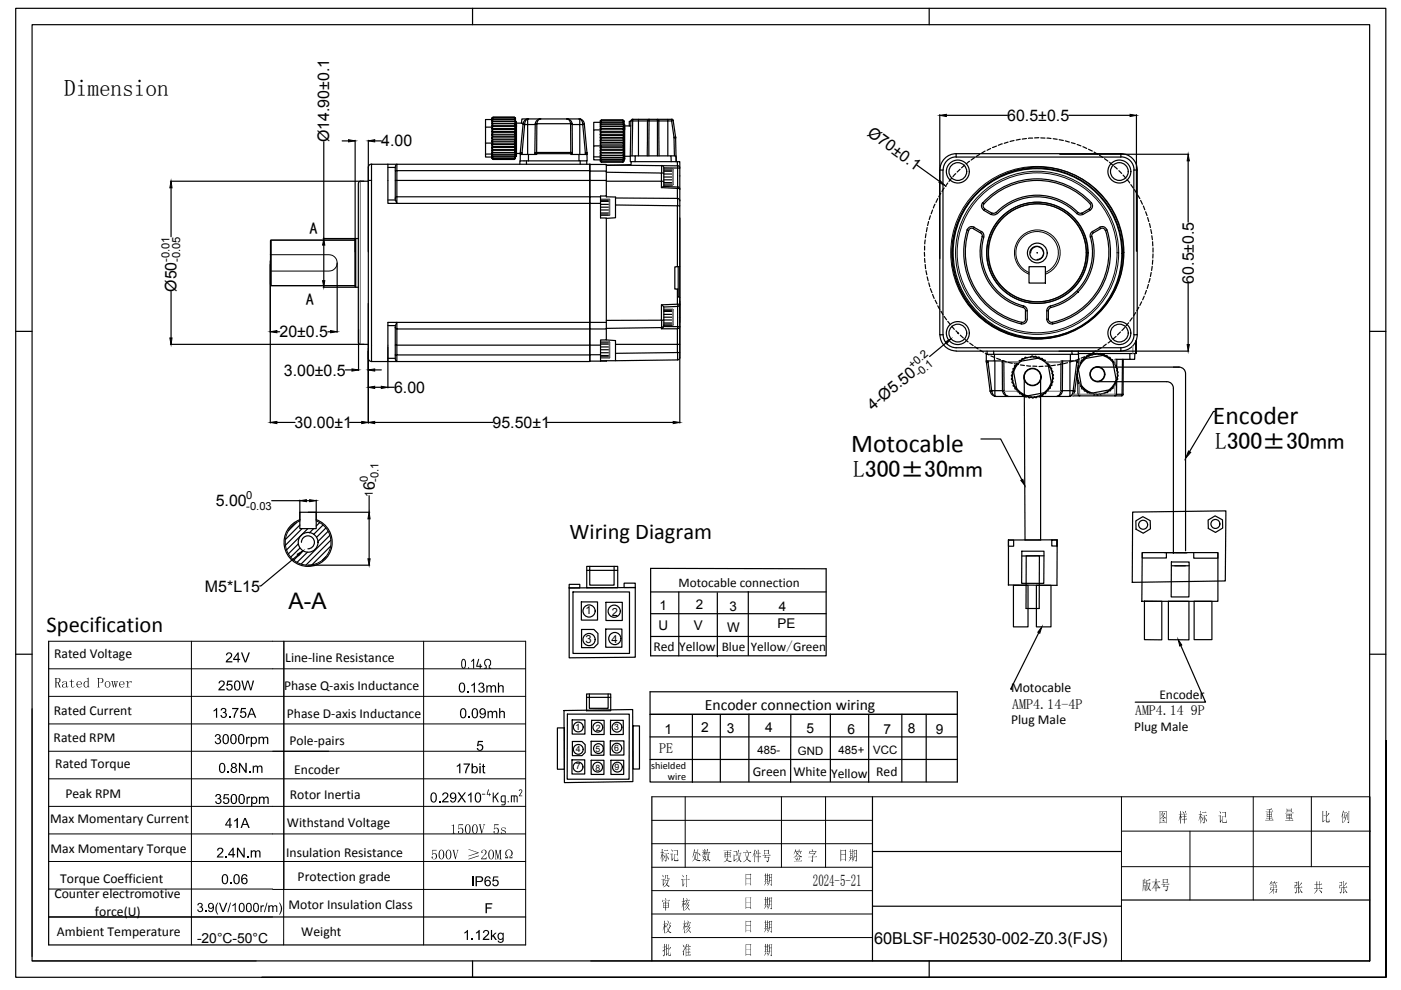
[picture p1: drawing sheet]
<svg xmlns="http://www.w3.org/2000/svg" width="297mm" height="210mm" viewBox="0 0 297 210" stroke-linecap="round" stroke-linejoin="round" font-family="sans-serif">
<!-- layer: 0 -->
<g fill="none" stroke="#000" stroke-width=".25">
<path d="M6.8 5.2h283.6v198.5h-283.6zM100.2 1.8v3.4M197 1.8v3.4M36.1 38.4h42M36.3 39.8v10.4M68.7 30v20.6M72.5 29.9h1.4M75.3 29.7v31l.1 .2h.6M76 38.8v33.8M76.4 38.4l-.4 .4M78.1 29.7v23.7M78.8 38.3h-.7v34.9"/>
<path d="M78.8 38.3v38.4M78.8 34.8a.7 .7 0 0 0-.7 .7M79.4 29.9h1.4M82.2 34.8h-3.4v3.5M82.2 34.8v8.3h42.8v25.3h3.6M82.2 34.8h1.9l-.3 .4v1M82.2 35.5h1.6M84.1 36.2h40.9v2.1h-40.9v4.8l-.3-.7v-4.1h.3zM102.9 32.7v.6h1.4M102.9 32.7h1.4M104.3 29.2l.2 .4-.2 .4zM104.3 28.6l.2 .3-.2 .3z"/>
<path d="M104.3 30l.2 .3-.2 .3zM104.3 27.9l.2 .2-.2 .5zM104.3 30.3h-1.4v2.4M104.3 30.6l.2 .5-.2 .2zM104.3 27.9l.2-.4h4.5l.3 .4M104.3 27h-1.4v3.3M104.3 31.3l.2 .4-.2 .2zM104.3 27.2l.2-.4h4.5l.3 .4M104.3 31.9l.2 .4-.2 .1zM104.3 25.3h-1.4v1.7M104.3 32.4l.2 .4h-.2zM104.3 26.1l.2-.4h4.5l.3 .4"/>
<path d="M104.3 32.8l.2 .4h-.2zM104.3 25.4l.2-.1-.2 .4zM104.3 33.2l.2 .4-.2-.2zM104.3 25.2l.2-.2-.2 .4zM104.3 33.4v.2h5v-.2M104.3 33.6l.2 .2h4.5M104.3 33.6h.1M104.3 26.1h5M104.3 33.6l.2 .2M104.3 31.9h5M104.3 32.4h5M104.3 27.2h5"/>
<path d="M104.3 30h5M104.3 29.2h5M104.3 28.6h5M104.3 27.9h5M104.3 31.3h5M104.3 26.7h5M104.3 32.8h5M104.3 25.7h5M104.5 30.3h4.5l.3 .3h-5M104.5 27.5l-.2-.3v.7M104.5 26.8l-.2-.1v.5M104.5 26.2l-.2-.1v.6"/>
<path d="M104.5 25.7h-.2v.4M104.5 25.3h4.5l.3 .4M104.5 32.3h4.5M104.5 29.6h4.5M104.5 28.9h4.5M104.5 28.1h4.5M104.5 31.1h4.5M104.5 31.7h4.5M104.5 33.6h4.5M104.5 25h4.5M109 30.3l.3-.3v.6M109 28.1l.3-.2v.7z"/>
<path d="M109 27.5l.3-.3v.7M109 26.8l.3-.1v.5M109 26.2l.3-.1v.6zM109 26.2h-4.5l-.2 .5M109 25.7h.3v.4M109 25.3l.3 .1v.3M109 25l.3 .2v.2zM109 24.9l.3 .3-.3-.3h-4.5l-.2 .3M109 33.8l.3-.2zM109.1 24.9l.2 .2-.3-.3h-4.5l-.2 .4M109.3 25.6l.2 .3M109.3 27.2l.2 5.9"/>
<path d="M109.3 26.2l.2 6.9M109.3 29.2v.8l-.3-.4zM109.3 28.6v.6l-.3-.3zM109.3 30.6v.7l-.3-.2zM109.3 31.3v.6l-.3-.2zM109.3 31.9v.5l-.3-.1zM109.3 32.4v.4h-.3zM109.3 32.8l-.3 .4h-4.5M109.3 32.8v.4h-.3M109.3 33.2v.2l-.3 .2zM109.5 25.9v7.2l-.3-.3M109.5 32.5h.8"/>
<path d="M109.5 26.1h1.1M109.5 25.9v1M110.3 32.5v.3M110.3 32.5h.4M110.4 32.4h.3v.1M110.6 32.5v.3M110.9 26.4l-.6 6.1M110.9 26.3v.1M111.2 26.3l-.3 .1M111.6 34.1v.7M111.7 25.3l.4-.1h-1.5v.9h.3M111.8 25.2h.1a1.12 1.12 0 0 0-.6 1.1h-.4"/>
<path d="M111.8 25.2a1.21 1.21 0 0 0-.9 1.1M112 32.8h-1.7v1.3M112 32.8v1.3M113.4 32.5h.4M113.5 26.4h-1.6v6.4M113.5 26.4l-.1 6.4M113.5 26.2v.2M113.5 26.2a1.13 1.13 0 0 1 1.2-1l-2.8 .1v1.1h-.7l-.5 6M113.5 26.2h.3M113.8 32.3l-.4 .1M113.8 32.3v.3M113.8 26.2h7.2"/>
<path d="M113.8 26.2v6.1M113.8 26.3l-.3 .1M114.4 25.2h.1M120.1 25.2h-5.4a.88 .88 0 0 0-.9 1M120.1 25.2a1.1 1.1 0 0 1 1.2 1M120.1 25.2l2.8 .1v1.1h.7l.5 6M120.3 25.2a1.14 1.14 0 0 1 .7 1M120.3 25.2h.1M121 26.2v6.1h-7.2M121 26.3l.3 .1M121 26.2h.3M121 32.6v.2h1.8"/>
<path d="M121 32.6h-7.2v.2h-1.8M121 32.5h.4M121.3 26.2v.2M121.3 26.4h1.6v6.4M121.3 26.4l.1 6M121.4 32.4v.4M121.4 32.4l-.4-.1v.3M122.7 25.2l.3 .1M122.8 34.1h-12.6v.7M122.8 32.8h1.6l.1 1.3h-1.7zM123 34.1v.7M123.6 26.3v.1"/>
<path d="M123.9 26.3a1.12 1.12 0 0 0-1-1.1 1.18 1.18 0 0 1 .7 1.1h.3M123.9 26.4l.6 6.1M123.9 26.3v.1M123.9 26.4h-.3M124.1 32.4v.4M124.1 32.5h.4M124.4 34.1v.7M124.4 32.5v.3M124.5 32.4h-.4M125.1 34.8h.1M125.1 38.3v3.5M125.1 36.2l-.1-1.4h-40.9v1.4h-.3v2.1"/>
<path d="M125.1 38.3v-2h3.5v2M125.1 36.3v-1.4h3.5v1.4M125.1 38.3h3.5M125.1 38.3v3.4M125.9 33.3v.6h1.4M125.9 33.3h1.4M127.3 33.4l5 .1 .1 .2M127.3 29.8l.2 .4-.2 .4zM127.3 29.2l.2 .2-.2 .4zM127.3 28.5l.2 .2-.2 .5zM127.3 30.9h-1.4v2.4M127.3 31.2l.2 .5-.2 .2z"/>
<path d="M127.3 27.5h-1.4v3.4M127.3 31.9l.2 .4-.2 .2zM127.3 27.8l.2-.4h4.5l.3 .4M127.3 32.5l.2 .4-.2 .1zM127.3 25.9h-1.4v1.6M127.3 27.2l.2-.4h4.5l.3 .4M127.3 33l.2 .4h-.2zM127.3 26.7l.2-.4h4.5l.3 .4M127.3 33.4l.2 .4h4.5M127.3 33.4v.4h.2M127.3 34v.1h5v-.1M127.3 25.6l.2-.1-.2 .3z"/>
<path d="M127.3 34.1l.2 .3zM127.3 26.7h5M127.3 29.8h5M127.3 29.2h5M127.3 28.5h5M127.3 31.9h5M127.3 27.8h5M127.3 32.5h5M127.3 27.2h5M127.3 33h5M127.3 26.3h5M127.5 25.5l-.2 .1"/>
<path d="M127.5 30.2h4.5l.3 .4h-5M127.5 30.9l-.2-.3v.6M127.5 28.1l-.2-.3v.7M127.5 27.4l-.2-.2v.6M127.5 26.8l-.2-.1v.5M127.5 26.3h-.2v.4M127.5 25.9l-.2 .1v.3M127.5 34.1l-.2-.1v-.2l.2 .3h4.5M127.5 25.6l-.2 .2v.2l.2-.4h4.5l.3 .4v-.2l-.3-.2M127.5 29.4h4.5M127.5 28.7h4.5M127.5 31.7h4.5"/>
<path d="M127.5 32.3h4.5M127.5 32.9h4.5M127.5 25.5h4.5M127.5 34.4h4.5M128.6 38.4h11.6v1.4l3.4 .1M128.6 36.5l11.6 .2v1.7h.5v1.1M128.6 35.1l5.2-.2v-.6h9.8v.9M128.6 38.3v3.3h-1.3v.1M128.6 35l15 .2M132 30.2l.3-.4v.8M132 30.9h-4.5l-.2 .3h5M132 28.7l.3-.2v.7z"/>
<path d="M132 28.1l.3-.3v.7zM132 28.1h-4.5l-.2 .4M132 27.4l.3-.2v.6M132 26.8l.3-.1v.5M132 26.3h.3v.4M132 25.9l.3 .1v.3zM132 25.9h-4.5l-.2 .4M132 25.5l.3 .3zM132.1 34.4l.2-.3zM132.1 25.5l.2 .1-.3-.2h-4.5l-.2 .2M132.3 29.2v.6l-.3-.4zM132.3 30.6v.6l-.3-.3z"/>
<path d="M132.3 31.2v.7l-.3-.2zM132.3 31.9v.6l-.3-.2zM132.3 32.5v.5l-.3-.1zM132.3 33l-.3 .4h-4.5M132.3 33v.4h-.3M132.3 33.4v.4h-.3zM132.3 33.8v.2l-.3 .1zM132.3 28.1l.1 5.6M132.3 29.4l.1 4.3M132.3 26.2l.1 .2M132.4 26.4v7.3M132.4 26.4v1.1"/>
<path d="M132.4 33.1h1.2M132.4 26.7h1.4M133.8 25.7h-.4v1M133.8 25.6l-.2 7.4M133.8 34.3h-.2v-1.3h1.1l-.1 1.3M134.1 25.6l-.1 7.4M134.2 25.3l-.4 .3h.3M134.7 33h7.6v1.3M135.4 25.3h-1.3v.3M137.3 25.6l-.1 7.4M137.3 25.6h-1.9v7.4M137.3 25.6h.3"/>
<path d="M137.6 25.6v7.4M137.6 25.3h1.8v.3M137.6 25.3h-2.2v.3h-1.3M137.6 25.6h1.8M137.6 25.3v.3M137.6 25.3l-.3 .3M139.4 25.6h.3M139.4 25.6v7.4M139.7 25.6l-.3-.3h2.2v.3h.8l.5 3.6M139.7 25.6v7.4M139.7 25.6h1.9v7.4M140.2 36.7h.5v1.7"/>
<path d="M140.3 35.1v1.6M140.3 35.1h.2l.2 .5M140.7 39.5l-.5 .3M140.7 35.6v1.1M140.7 35.6h3M140.7 38.7h1.9M140.7 38.1h1.9M140.7 37.5h1.9M140.7 36.9h1.9M140.7 36.3h1.9M141.6 25.3h.8v.3M142.3 33h1v1.3"/>
<path d="M142.4 25.6h.3l.5 3.5M142.4 25.3l.4 .3M142.9 29.1l.4 .1h-.4l.1 3.8M142.9 29.1v.1M143.2 29.3l.1 3.7M143.3 33.3l.1 1M143.6 34.3h.5v1.3l-.2-.4-.3-.1M143.6 35.2l.1 .4M143.7 35.6h.4v4.5M143.7 35.6v4.1l-3-.2M143.7 39.6l.2 .1 .2 .4M143.7 39.6v.3"/>
<path d="M194.4 35l4.8 3.5M199.2 24.3v46.7h.7v-34.9h-.7M200.2 39.9l-.5 .7M200.6 24.5h13M200.9 38.8l-.5 .7M201.7 37.8l-.5 .7M202.6 36.8l-.6 .7M202.7 32.6h34.9v.7h-34.9zM202.7 33.3a2.77 2.77 0 0 0-2.7 2.7M202.7 32.6a3.5 3.5 0 0 0-3.4 3.4M203.6 35.9l-.7 .6M204.5 35l-.6 .6"/>
<path d="M205.6 34.2l-.7 .5M206.6 33.4l-.7 .5M207.7 32.7l-.7 .5M208.9 32l-.8 .5M210 31.5l-.7 .4M211.3 31l-.9 .3M212.5 30.5l-.8 .3M213.7 30.1l-.8 .3M215 29.8l-.8 .2M216.3 29.5l-.8 .2M217.6 29.4l-.9 .1M218.9 29.3h-.9"/>
<path d="M220.2 29.2h-.8M220.7 29.2l.9 .1M222 29.3l.8 .1M223.3 29.4l.8 .1M224.6 29.6l.9 .2M224.7 32.7h27.3M225.9 29.9l.8 .2M226.6 24.5h13M227.1 30.3l.9 .2M228.4 30.6l.8 .3M229.6 31.1l.8 .4M230.8 31.7l.8 .3"/>
<path d="M232 32.2l.7 .5M233.1 32.9l.7 .5M234.2 33.6l.7 .5M235.2 34.4l.7 .6M236.2 35.3l.7 .5M237.2 36.2l.6 .6M237.7 33.3a2.77 2.77 0 0 1 2.7 2.7M237.7 32.6a3.5 3.5 0 0 1 3.4 3.4M238.1 37.1l.6 .7M239 38.1l.5 .7M239.8 39.1l.5 .8M240.4 36.1h.7v34.9h-.7z"/>
<path d="M240.9 24.3v29M251.9 34.1v13M57.3 55.3v34.4M57.3 51l.2-.1v9.7l-.2-.2zM57.5 50.9h17.8M68.5 50.6h7.5M68.7 52v7.5M71.5 55.8v14.6M75.3 50.7l.1-.1v10.3M82.2 42.4h1.6M84.1 41.7h40.9l.1 28.1h3.5v-1.4M84.2 41.7l-.4 .3"/>
<path d="M125.1 41.7h2.2v1.4h-2.2zM127.3 43.1v3.1h1.3v22.2M127.3 45.2h1.8M127.3 44.5h1.8M127.3 43.9h1.8M127.3 43.3h1.8M127.3 42.7h1.8M128.6 46.3l1.9-.1v-2.7l13.1 .1v12.9l-.5 .1v4.7h.5v3.2M128.6 41.6v.2M128.6 41.7l1.9 .1M130.5 41.8v1.7M130.6 42l13 .1"/>
<path d="M143.6 42.1v-2.2h.3l.2 .2v2.5M143.6 42.1l.1 1.5h.4v12.9h-.5M143.6 42.1l.5 .2v.3M143.8 56.5v4.8M144.1 42.6v1M144.1 46.2v43.5M196 53.5v.8M196 54.8l.1 .9M196 52.2v.8M196.2 50.9l-.1 .8M196.2 56.1v.9M196.3 57.4l.2 .8"/>
<path d="M196.3 49.6l-.1 .8M196.6 58.7l.2 .8M196.6 48.2l-.2 .9M196.9 47l-.2 .8M196.9 60l.2 .8M197.3 45.7l-.3 .9M197.7 44.5l-.3 .8M198.2 43.3l-.3 .8M198.8 42.1l-.4 .8M199.5 41l-.5 .7M205 48.8l.3 .1M206.4 48.5l-.4-.1-.4 .1a15 15 0 0 0 11 19.8"/>
<path d="M206.5 48.2l1.6 .9-.2 .3-1.5-.9zM206.6 48.2a1.04 1.04 0 0 0-1.5 .6 15.6 15.6 0 0 0 11.5 19.9M207.9 49.4l.4 .4a12.4 12.4 0 0 0 8.9 15.5l.3 .6M208.1 49.1a1.1 1.1 0 0 1 .5 1.2 11.7 11.7 0 0 0 8.4 14.6M208.2 50.2l.3 .1M208.4 43l.2 .2M208.4 43a1.04 1.04 0 0 0 .2 1.6M208.4 43a15.6 15.6 0 0 1 23 0M208.6 43.2l-.2 .6 .4 .5M208.6 43.2a15.2 15.2 0 0 1 22.5 0M208.7 44.4l1.6 .8-.2 .3-1.5-.9zM211.2 45l-.3 .2-.6-.1"/>
<path d="M211.2 45.1a12.1 12.1 0 0 1 17.4 0M211.4 45.3a1.04 1.04 0 0 1-1.3 .1M211.4 45.3a11.7 11.7 0 0 1 16.9 0M218.2 56.5h3.4v3.5h-3.4zM218.5 53.6a1.38 1.38 0 0 1 1.4-1.3 1.38 1.38 0 0 1 1.4 1.3 1.38 1.38 0 0 1-1.4 1.4M219.9 53.6h.1M219.9 53.5v.2M228.3 45.3a1.04 1.04 0 0 0 1.3 .1M228.5 45.1l-.2 .2M228.6 45l.2 .2 .6-.1M229.4 45.2l1.5-.9 .1 .2 .1 .1-1.5 .9zM231.1 43.2l.2 .6-.4 .5"/>
<path d="M231.2 50.3a11.7 11.7 0 0 1-8.5 14.6M231.4 43a1.04 1.04 0 0 1-.3 1.6M231.5 50.2a12.2 12.2 0 0 1-9 15.1l-.2 .6M231.6 49.1a1.04 1.04 0 0 0-.4 1.1M231.8 49.4l-.2 .2-.1 .6-.3 .1M233.2 48.2l.1 .3-1.5 .9-.2-.3M233.2 48.2l-1.6 .9M233.2 48.2a1.04 1.04 0 0 1 1.5 .6M233.3 48.5l.6-.1 .4 .5 .4-.1a15.5 15.5 0 0 1-11.8 19.9 1.04 1.04 0 0 1-1-1M234.4 48.9a15.2 15.2 0 0 1-11.5 19.5l-.4-.2-.2-.5M240.5 40.2l.5 .8M241.2 41.3l.5 .8"/>
<path d="M241.8 42.5l.4 .8M242.4 43.7l.3 .8M242.9 44.9l.3 .8M243.3 46.1l.3 .9M243.7 47.4l.2 .8M243.8 59l-.2 .9M244 48.7l.2 .8M244.1 57.8l-.2 .8M244.2 50l.1 .8M244.3 56.5l-.1 .8M244.4 51.3v.8M244.4 55.1l-.1 .9"/>
<path d="M244.5 52.6v.9M244.5 53.8l-.1 .9M3.3 70.3h3.5M36.1 73h42M36.3 61.8v9.9M57.5 60.6h17.8M58.7 70.3h.6M68.5 60.9h6.9M69.5 70.3h.6M73.2 78.4h1.4M76 72.6l.4 .4M76 69.9v8.7"/>
<path d="M78.1 76a.7 .7 0 0 0 .7 .7M78.1 64.3v25.4M79.4 78.4h1.4M82.2 73.6v8.6M82.2 69h1.6M82.2 76h1.6M83.8 69.4l.4 .4M83.8 75.3h.3v1.4l-.3-.4zM83.8 73.2v2.1M84.1 68.4h40.9v1.4h-40.9zM84.1 69.8v3.4h-.3v-4.2l.3-.6h-1.9v8.3h-3.4M125 69.8v3.4h-40.9v2.1h40.9v1.4h-42.8"/>
<path d="M125.1 69.8v5.4M125.1 69.6v.1M125.1 76.5v.1M127.3 73.2h-2.3l.1 2.1M127.3 73h1.8M127.3 76.5h3.2M127.3 73.2v2M127.3 75.4h1.8M127.3 74.8h1.8M127.3 74.2h1.8M127.3 73.6h1.8M128.6 69.8v2.3h-1.3v1.1"/>
<path d="M128.6 76.5l-3.5 .1v-1.4h2.2v1.4M130.5 73v3.5l13.4-.3 .2-.4v-2.8M140.2 69.7h3.4v3.3h-13.1v-.8l-1.9-.1M140.2 69.5l-11.6 .1M140.3 64.6l.4 .5M140.3 67.9v1.5M140.7 69.2l3 .1M140.7 68.9v.3l-.4 .2M140.7 67.9v1.2l-.2 .4-.3 .2v-.2M140.7 68.5h1.9M140.7 67.8h1.9M140.7 67.3h1.9"/>
<path d="M140.7 66.7h1.9M140.7 66h1.9M143.6 64.5l-3.4 .1v3.3h-11.6M143.6 61.3h.2v1.7h.3v1.5h-.5M143.6 74.7l-13.1 .2M143.6 74.7h.5M143.7 69.2l-.1 .5M143.7 65l-3 .1v2.8h-.5M143.7 65v4.3h.4v3.7h-.5v1.7M143.7 74.7l-.1 1.6M143.7 64.5v.4M144.1 69.2l-.2 .4-.2 .1"/>
<path d="M144.1 64.5l-.2 .4-.2 .1M197.3 61.2l.3 .8M197.7 62.4l.4 .9M198.3 63.7l.4 .7M198.8 64.8l.4 .8M199.3 71a3.5 3.5 0 0 0 3.4 3.4M199.5 66l.4 .7M200 71a2.77 2.77 0 0 0 2.7 2.7h34.9v.8h-34.9M200.2 67.1l.5 .7M200.6 72.7l-3.5 2.9M200.9 68.1l.6 .7M201.8 69.2l.5 .6"/>
<path d="M202.7 70.1l.6 .7M203 70.6h.1M203.1 70.5v.1M203.6 71.1l.6 .6M204.6 72l.7 .5M205.6 72.8l.7 .5M206.7 73.5l.7 .5M207.8 74.2l.7 .5M208.9 74.9l.8 .4M209.1 76.6v.3M209.1 76.7h.4M209.3 74.5v.6"/>
<path d="M209.5 76.5v.2M209.5 76.6v.3M210.1 75.5l.8 .3M210.7 74.5v.6M210.8 75.1v1.4h-1.7M210.8 76.5h2l.1 6.4M210.9 76.5v6.3h1.6M211.3 76l.8 .3M212.5 76.5v6.3M212.5 76.7h.4M212.5 76.8l.4 .1M212.5 76.4l.8 .3"/>
<path d="M213.8 76.8l.8 .2M214.7 80l-.3 .4 .3 .3-.2 .4 .4 .3-.1 .4 .4 .2v.5l.4 .1M214.7 80l.2 1.4 .7 1.2M214.7 79.3l-.3 .3 .3 .4M214.7 79.3v.7M214.9 78.6l-.4 .3 .2 .4M214.9 78.6l-.2 .7M215 77.1l.9 .2M215.1 78l-.4 .2 .2 .4M215.1 78l-.2 .6M215.5 77.4l-.4 .1v.5M215.5 77.4l-.4 .6"/>
<path d="M216 76.9h-.5v.5M216 76.8l-.5 .6M216.4 77.4l.8 .1M216.5 76.6l3.5-.7 1.3 .6 1 1.1M216.5 76.4h-.4l-.1 .5M216.5 76.4l-.5 .4M216.5 76.6l-1 1-.6 1.3 .6 3.4M216.9 65.2l.1-.2a.75 .75 0 0 1 .8 .9M217.2 79.9l.1 34.6h3.3v-34.5M217.5 67.7l-.3 .5-.6 .1M217.7 77.5l.8 .1M217.8 75.8l-.4-.1-.3 .4-.4-.1-.2 .4"/>
<path d="M217.8 67.7a.89 .89 0 0 1-1.3 .9l.1-.2M217.8 65.9v1.8M217.8 65.9h-.4v1.8M218.5 75.7l.3-.3 .4 .3 .4-.2 .3 .3 .4-.1 .2 .3M219 77.6l.8 .1M220.5 76h.5l.2 .4h.4l.1 .4 .5 .1v.4M220.6 76a4.3 4.3 0 0 0-4.1 .4M220.6 76l1 .6 .6 .7M221.1 77.7h-.8M221.9 65.9v1.8h.4v-1.8M221.9 65.9h.4M222.2 77.3l.4 .6"/>
<path d="M222.2 77.3l.4 .1v.5M222.3 77.6l.6 3.4-.6 1.3-1 1M222.4 77.6h-.8M222.6 77.9l.4 .2-.1 .4M222.6 77.9l.3 .6M222.7 64.9l.1 .3M222.7 64.9a1.04 1.04 0 0 0-.8 1M222.9 78.5l.4 .3-.2 .4M222.9 78.5l.2 .7M223.1 79.2l.3 .3-.2 .4M223.1 79.2l.1 .7M223.1 68.4l.1 .3"/>
<path d="M223.2 79.9l-.1 .7M223.2 79.9l.2 .3-.3 .4M223.8 77.4l-.9 .1M224.5 74.5h27.5M224.9 76.9v6a1.18 1.18 0 0 1-.6 1.1M224.9 76.7v.2M225 76.7h.3M225 77.2l-.8 .2M225.3 76.5l-.1 6.3M225.3 76.8l-.3 .1M226.3 76.9l-.8 .2M226.9 76.5v6.3h-1.7"/>
<path d="M226.9 76.5h-2v.2M226.9 75.1v1.4M227.3 74.5v.6h1.3M227.3 75.1h-18.2v1.6M227.6 76.5l-.8 .3M228.2 79.9l.3 .2-.2 .4 .3 .3-.1 .4 .4 .2v.5l.4 .1v.5h.5l.1 .4 .5 .1 .1 .3h.5l.2 .3 .4-.1 .3 .3 .5-.2M228.3 76.9h.4l-.8 6.1h-.4v-.2l.4 .1M228.3 76.6l-.8 6.2h-.6v1.2l-6.4 .1M228.3 76.5v.2M228.3 79.3l.1 .1M228.3 76.7h.4v.2M228.4 79.4l-.1 .1"/>
<path d="M228.4 78.7h.1M228.4 61.8l.3 .2M228.4 79.4a4.3 4.3 0 0 0 4 4.2M228.5 77.8l.1 .2M228.6 78l-.1 .1M228.6 75.1l.1 1.4h-1.8M228.6 78.3l.7 3.4M228.6 75h3.8M228.6 74.5v.6M228.6 78l-.2 1.4M228.7 76.5v.2M228.7 76.2h.1"/>
<path d="M228.8 76.1l-.8 .3M230.1 75.6l-.9 .3M230.3 76l-1 1-.6 1.3M231.2 75l-.8 .4M231.5 75.3l-.4-.2-.2 .4-.5-.1-.2 .4h-.4l-.1 .5-.4 .1-.1 .4-.4 .1v.5l-.2 .1M232.2 75.1l.4-.2 .3 .2 .4-.2 .3 .3M232.4 74.4l-.8 .4M232.5 77.8h17.5M232.7 75h.5M233.4 75h7.5M233.5 73.7l-.7 .5M233.6 75.2l.4-.1 .3 .3h.4l.2 .4h.5l.1 .4"/>
<path d="M233.7 75.2l.8 .3 1 .7M233.7 75.2a4.3 4.3 0 0 0-5.1 2.8M233.7 75.4l-3.4 .6M233.7 75.3l1.3 .6 1 1.1M234.6 73l-.7 .5M235.5 76.2l.4 .1 .1 .4M235.5 76.2l.5 .5M235.6 72.2l-.7 .5M236 76.7l.4 .1-.1 .5 .4 .2-.1 .4 .4 .3-.2 .4 .3 .3-.2 .4 .2 .4-.3 .3 .2 .4-.3 .3 .1 .4-.4 .2v.5l-.4 .1v.5l-.4 .1-.2 .4h-.4l-.2 .4-.4-.1-.3 .4-.3-.1-.4 .3-.4-.2-.3 .2-.3-.2M236 76.7a4.3 4.3 0 0 1 .4 4.6 4.3 4.3 0 0 1-4 2.3M236 77l.6 3.4M236.4 76.2h3.2"/>
<path d="M236.6 71.3l-.6 .6M236.8 76.2v1.8M237.6 70.4l-.7 .6M238 76.2l-.1 7.4h.2l.1-7.4M238.4 69.5l-.5 .6M239.3 68.4l-.6 .7M239.6 75v1.2h1v-1.2M240.1 67.4l-.5 .7M240.4 71a2.77 2.77 0 0 1-2.7 2.7M240.8 66.3l-.5 .7M240.9 72.2v2.8zM241.1 71a3.5 3.5 0 0 1-3.4 3.4"/>
<path d="M241.5 65.1l-.5 .8M242 64l-.3 .8M242.6 62.8l-.3 .8M243.1 61.6l-.3 .8M243.5 60.3l-.3 .9M250 77.8a1.38 1.38 0 0 1 1.4 1.4M251.4 79.2v37.6M251.9 60.1v13M290.4 70.3h3.4M58.7 89.6h3.9M74.1 89.6h2.6M79.4 89.6h25.1"/>
<path d="M79.4 82.1h1.4M82.2 82.1h1.4M116.1 89.6h26.6M208 93.1h4.2l4.4 8.6M209.9 83l-.7-6.1h.1h.2l.8 5.9h.6v1.2l2.9 .1M210 83a1.21 1.21 0 0 0 .9 1M210.3 82.8v.2h-.3M210.3 83a1.14 1.14 0 0 0 .7 1M210.3 82.8l-.3 .1M211 84l.1 .1M212.6 82.8l.3 .1h-.3M212.6 82.8v.1a1.21 1.21 0 0 0 .9 1.1"/>
<path d="M212.9 82.9a1.18 1.18 0 0 0 .7 1.1M213.5 84l.3 .1M213.8 84.1h3.6M215.5 82.3l1.1 1 1.3 .6 3.4-.6M215.6 82.6v.4l.5 .1 .1 .4h.4M215.6 82.6l1 .9M216.6 83.5l.2 .4 .4-.1M216.6 83.5l.7 .4M217.2 83.8l.3 .4 .4-.1M217.3 83.9l.6 .2M217.9 84.1l.3 .3 .4-.2 .4 .2 .3-.2M217.9 84.1l1.4 .1"/>
<path d="M220.7 83.8l-.3 .4-.4-.1-.3 .3-.4-.2M220.7 83.8l-1.4 .4M222.3 82.5l-.1 .4-.4 .1-.1 .5h-.4l-.2 .3h-.4M222.3 82.5l-.8 .8-.8 .5M222.7 81.9v.4l-.4 .2M222.7 81.9l-.4 .6M223 81.3l-.3 .6M223 81.3v.4l-.3 .2M223.1 80.6l.2 .4-.3 .3M223.1 80.6l-.1 .7M225.2 82.8v.1a1.21 1.21 0 0 1-.8 1.1M225.3 82.8l-.4 .1h.4"/>
<path d="M226.9 84h.1M226.9 84l-.3 .1M227.3 83.9h1.6M227.5 83a1.14 1.14 0 0 1-.6 1M227.9 83a1.21 1.21 0 0 1-1 1M228.5 80.7v2.9M228.5 83.6l.4 .3M228.6 83.6h.3M229.3 81.7l1 1 1.3 .6M232.6 80.9h14.8M235 82.7l-3.4 .6M236.7 80.4l-.6 1.3-1.1 1"/>
<path d="M236.7 83.6h-.3v.3h-7.5v-.3M236.8 83.6l-.4 .3h1.4l.1-.1v-.2h-1.2M236.8 80.6v.4M236.8 81.1l-.1 2.5M238.2 83.6l-.4 .3M247.4 80.9a1.38 1.38 0 0 1 1.4 1.4v35M257.5 87.2h-.2l-5.1 8.5M57.6 106.2h6M62.8 110.9l-1.6 1.6M63.2 117.7l-7.9 6.5h-.2M63.3 115.3l-2.2 2.2M63.6 108.6h3.4v3.5h-3.4z"/>
<path d="M63.6 111.3l-3.1 3.1M63.6 106v4.3M63.6 110.2a5.1 5.1 0 0 0-2.4 7.8 5.1 5.1 0 0 0 8.2 0 5.1 5.1 0 0 0-2.3-7.8M63.6 116.2l-2 1.9M63.9 115a1.38 1.38 0 0 1 1.4-1.4 1.38 1.38 0 0 1 1.4 1.4 1.38 1.38 0 0 1-1.4 1.4M64 112.1l-3.5 3.5M64.2 116.8l-1.9 2M65 106.2h.6M65.2 117.1l-2.2 2.1M65.3 112.1l-4.6 4.5M65.3 108.6h13.1M65.3 119.8h13.1"/>
<path d="M66.5 112.1l-.9 .9M67 106v4.3M67.8 110.8l-.8 .7M68.5 111.3l-2 2M69.1 112l-2 1.9M69.1 118.1l-.7 .7M69.5 112.7l-2.1 2.1M69.9 113.5l-6.1 6.1M70.1 115.8l-4 4M70.1 114.5l-5.3 5.3M78.3 105.1v3.5M78.3 110v8.5"/>
<path d="M213.8 114.5h10.3v9.6M213.8 114.5h1.1v1.3h-1.1zM213.8 114.5v9.6M216.6 116.9h4.7v6.8h-4.7zM217.6 117.8h2.8l-.1 11.2h-2.8zM221.3 117.8l-4.7 .1M223 114.5h1.1v1.3h-1.1zM224.1 114.5v1.4M240.1 108.6l19.8-.3-.1 14.9-19.7 .3zM240.8 110.4l1.5-.9 1.6 .9v1.7l-1.5 1-1.5-.9zM242.2 117.2h16v10.3h-16.1zM242.2 117.2v1.1h5.1v-1.1"/>
<path d="M246.9 117.2h4.7M248.4 119.2h3.7v7.4h-3.8zM248.4 120h3.7M248.7 117.2h3M253.1 117.2v1.1h5.1v-1.1M256.1 110.3l1.5-.9 1.6 .8v1.8l-1.5 .9-1.5-.9zM3.3 138.7h3.5M10.3 136v64.3h101.1M120.7 124.7l14-.1v14.7l-14 .2zM120.7 123.9h2.2v.8h-2.2zM121.5 125.5h12v13h-12zM123.3 127.6h3.4v3.9h-3.4z"/>
<path d="M123.3 133.5h2.6l.9 .8v2.2l-.9 .8h-2.6zM124.4 120.1h6.6v4.5h-6.6zM125 120.9h5.2v3.2h-5.2zM125 120.1v.8h-.6M128.4 133.4h3.5v3.8h-3.5zM128.5 127.7h3.4v3.9h-3.4zM130.2 120.1v.8h.8M132.3 123.6h2.4v1h-2.4zM138 120.5l37.2 .1v18.5h-37.2zM138 125.5h37.2M138 130.1h37.2M138 134.9h37.2"/>
<path d="M143.9 125.5v13.6M152.1 125.7v13.5M158.7 125.4v13.6M213.8 124l10.3 .1M214.9 124.1h3.1v8.8h-3.1zM219.7 124.1h3.1v8.8h-3.1zM220.2 134.1l-5.9 12h.2M242.6 127.5h3.7v8.2l-3.7-.1zM247.7 127.5h4.4v8.2l-4.4-.1zM250.3 136.8l5.3 12.1h-14.9M253.2 127.5h3.7v8.1h-3.7zM290.4 138.7h3.4"/>
<path d="M118.2 154.3h1.5v8.8h-1.5zM119.6 150.7l14.5-.3 .1 15.3-14.5 .2zM120.3 151.4h13.1v13.8h-13.1zM121.3 152.6h2.7v3h-2.7zM121.4 157.2h2l.7 .7v1.6l-.7 .7h-2zM124.4 147.1h5.1v3.6h-5.1zM125 147.1v.8h3.9v2.3h-3.9v-2.3h-.6M125.3 157.2h2.7v2.9h-2.7zM125.4 152.7h2.7v3h-2.7zM128.9 147.1v.8h.6M129.4 157.1h2.9v3h-2.9zM129.4 152.7h2.8v3h-2.8z"/>
<path d="M134.2 153.9h1.4v9.2h-1.4zM137.8 146.7h65.2v19.1h-65.2zM137.8 151.5h65.2M137.8 156.2h65.2M146.8 151.5v14.4M152.7 151.5v14.3M158.8 151.4v14.4M167.7 151.5l-.1 14.3M176.1 151.4v14.3M184.2 151.5v14.3M191.2 151.5v14.3M196.4 151.5v14.3"/>
<path d="M121.3 161.1h2.7v3h-2.7zM125.3 161.2h2.7v3h-2.7zM129.5 161.2h2.7v3h-2.7zM137.8 161h65.2M138.2 168.9v34.8M185 168.9v34.8M10.3 194.4h101.1M185 180.5h52.8M185 192.1h52.8M237.8 190.8h52.6M55.5 207.2h238.3v-50.2v50.2h-290.5v-205.4h290.5v205.4M100.2 203.7v3.5"/>
<path d="M125.3 203.7h165.1v-34.8v34.8M197 203.7v3.5"/>
<circle cx="203.1" cy="36.4" r="1.88"/>
<circle cx="203.1" cy="36.4" r="2.43"/>
<circle cx="237.3" cy="36.4" r="1.88"/>
<circle cx="237.3" cy="36.4" r="2.43"/>
<circle cx="219.8" cy="53.7" r="1.46"/>
<circle cx="219.9" cy="53.7" r="18.1"/>
<circle cx="219.9" cy="53.7" r="18"/>
<circle cx="219.9" cy="53.6" r="2.1"/>
<circle cx="220" cy="53.6" r="10.7"/>
<circle cx="220" cy="53.6" r="10.4"/>
<circle cx="220.2" cy="53.5" r="18.1"/>
<circle cx="203.1" cy="70.6" r="1.88"/>
<circle cx="203.1" cy="70.6" r="2.43"/>
<circle cx="218.9" cy="79.9" r="1.84"/>
<circle cx="218.9" cy="79.9" r="1.76"/>
<circle cx="232.7" cy="79.3" r="1.59"/>
<circle cx="232.7" cy="79.3" r="1.5"/>
<circle cx="237.3" cy="70.6" r="1.88"/>
<circle cx="237.3" cy="70.6" r="2.43"/>
<circle cx="65.3" cy="115" r="2.1"/>
<circle cx="242.4" cy="111.3" r=".95"/>
<circle cx="257.7" cy="111.1" r=".95"/>
<circle cx="124.9" cy="129.5" r="1.29"/>
<circle cx="124.9" cy="135.6" r="1.29"/>
<circle cx="130.2" cy="129.6" r="1.29"/>
<circle cx="130.4" cy="135.4" r="1.29"/>
<circle cx="122.6" cy="158.9" r="1.04"/>
<circle cx="122.6" cy="154.1" r="1.04"/>
<circle cx="126.8" cy="154.2" r="1.04"/>
<circle cx="126.9" cy="158.7" r="1.04"/>
<circle cx="130.8" cy="158.6" r="1.04"/>
<circle cx="130.8" cy="154.2" r="1.04"/>
<circle cx="122.6" cy="162.6" r="1.04"/>
<circle cx="126.7" cy="162.7" r="1.04"/>
<circle cx="130.9" cy="162.7" r="1.04"/>
</g>
<path d="M138.2 173.9h46.8M138.2 168.9h152.2M252.3 176.2v14.6M138.2 198.8h16.9M138.2 193.8h46.8M138.2 188.8h46.8" fill="none" stroke="#000" stroke-width=".21"/>
<!-- layer: EB0 -->
<path d="M138.2 178.9h46.8M145.3 168.9v15M165.7 168.9v15M175 168.9v15M237.8 168.9v34.8M237.9 176.2h52.7M265.7 168.9v21.9M278 168.9v14.9M138.2 183.9h46.8M155.1 198.8h29.9M237.8 183.8h52.6" fill="none" stroke="#000" stroke-width=".21"/>
<!-- layer: 0 -->
<g fill="none" stroke="#000" stroke-width=".21">
<path d="M140.7 35.8h1.9M140.7 36.1h1.9M140.7 39.3h1.9M140.7 39h1.9M142.6 35.8l.1 .1M142.7 39.1l-.1 .1M142.7 35.9v3.2M57.3 54h12.5a1.74 1.74 0 0 1 1.7 1.7 1.74 1.74 0 0 1-1.7 1.8h-12.5M57.3 51.3v8.9M57.7 50.9h17.6M75.3 50.7v10M127.3 42.2h1.8"/>
<path d="M127.3 42.5h1.8M127.3 45.7h1.8M127.3 45.4h1.8M129.2 42.2v3.5M218.2 58.1a4.8 4.8 0 0 1-2.1-7.4 4.8 4.8 0 0 1 7.7 0 4.8 4.8 0 0 1-2.1 7.4M221.6 57.8a4.5 4.5 0 0 0 1.8-7 4.5 4.5 0 0 0-7.1 .1 4.5 4.5 0 0 0 1.9 6.9M57.7 60.6h17.6M127.3 72.5h1.8M127.3 72.7h1.8M127.3 75.9h1.8M127.3 75.6h1.8M129.2 72.5v3.4"/>
<path d="M140.7 65.6l2 .1v3.3h-2M140.7 65.8h1.9M140.7 68.7h1.9M63.6 110.5a4.8 4.8 0 0 0-2.1 7.4 4.8 4.8 0 0 0 7.7 0 4.8 4.8 0 0 0-2.1-7.4"/>
<circle cx="219.9" cy="53.6" r="18.3"/>
<circle cx="219.9" cy="53.6" r="17.3"/>
<circle cx="219.9" cy="53.6" r="17"/>
<circle cx="219.9" cy="53.6" r="10.7"/>
<circle cx="219.9" cy="53.6" r="10.4"/>
</g>
<g fill="#000" stroke="#000" stroke-width=".21">
<path d="M36.3 38.4l.2 1.4h-.5zM73.9 29.6l1.4 .3-1.4 .2zM78.1 29.9l1.3-.3v.5zM199.3 38.3l1 1-1.2-.6zM199.2 24.5l1.4-.3v.5zM239.6 24.2l1.3 .3-1.3 .2zM251.9 32.7l.3 1.4h-.5zM68.4 59.5h.5l-.2 1.4zM68.7 50.6l.2 1.4h-.5zM36 71.7h.5l-.2 1.3zM57.3 70.3l1.4-.2v.5zM70.1 70.1l1.4 .2-1.4 .3z"/>
<path d="M74.6 78.2l1.4 .2-1.4 .3zM78.1 78.4l1.3-.2v.5zM200.4 72.5l1.2-.7-.9 1.1zM251.7 73.1h.5l-.3 1.4zM57.3 89.6l1.4-.2v.4zM76.7 89.4l1.4 .2-1.4 .2zM78.1 89.6l1.3-.2v.4zM78.1 82.1l1.3-.2v.5zM80.8 81.9l1.4 .2-1.4 .3zM142.7 89.4l1.4 .2-1.4 .2zM252 95.6l.5 .3-1.1 1.3zM63 117.5l1.2-.7-.9 1z"/>
<path d="M63.6 106.2l1.4-.3v.5zM65.6 105.9l1.4 .3-1.4 .2zM78 118.5h.5l-.2 1.3zM78.3 108.6l.2 1.4h-.5zM216.4 101.8l.5-.2 .4 1.3zM220.9 132.9l-.4 1.4-.5-.2zM249.8 135.6l.8 1.2-.5 .2z"/>
</g>
<g fill="none" stroke="#000" stroke-width=".21">
<path d="M10.3 136h101.1v64.3M40.6 136v64.3M60.2 136l-.1 64.3M89.8 136v64.3M6.8 150.3v52.5M10.3 159.3h101.1M10.3 141.8h101.1M10.3 153.5h101.1M10.3 147.6h101.1M10.3 165.1h101.1M10.3 171h101.1M10.3 176.8h101.1"/>
<path d="M10.3 182.7h101.1M10.3 188.5h47.5M10.3 194.4h47.5M57.8 188.6h53.6M6.8 203.7h47.5"/>
</g>
<!-- layer: 0 -->
<g fill="none" stroke="#808080" stroke-width=".25">
<path d="M76.4 38.4v34.6M212.8 76.7h3.2M212.8 76.9h3M221.7 76.7h3.2M222.2 76.9h2.7M228.8 76.2v.7M228.8 77v.4M236.4 76.2v1.1M240.2 73.3v1.7M212.9 83h2.7M222.2 83h2.7M227.4 83.8l.2 .1"/>
<path d="M227.6 83.6h.9M228.9 81.4v2.2h2.9M232.3 83.6h.1M233 83.6h.1M236.4 81.8v1.8h-2.8"/>
</g>
<path d="M142.6 35.8v3.5M129.1 42.2v3.5M129.1 72.5v3.4M142.6 65.6v3.4" fill="none" stroke="#808080" stroke-width=".21"/>
<g font-size="5.4">
<text x="257.2" y="89.9">Encoder</text>
<text x="180.5" y="95.9">Motocable</text>
</g>
<g font-size="4.9">
<text x="13.6" y="20.4">Dimension</text>
<text x="257.6" y="95.2">L300±30mm</text>
<text x="180.9" y="101.1">L300±30mm</text>
</g>
<g font-size="4.8">
<text x="120.8" y="114.2">Wiring Diagram</text>
<text x="61.2" y="129.2">A-A</text>
<text x="9.9" y="134">Specification</text>
</g>
<g font-size="3.5">
<text x="65.6" y="49.6">A</text>
<text x="64.8" y="64.6">A</text>
<text x="185.3" y="200.1">60BLSF-H02530-002-Z0.3(FJS)</text>
</g>
<g font-size="3.4">
<text x="183.7" y="28.6" transform="rotate(36 183.7 28.6)">Ø70±0.1</text>
<text x="213.6" y="25.7">60.5±0.5</text>
<text x="69.8" y="30.1" transform="rotate(-90 69.8 30.1)">Ø14.90±0.1</text>
<text x="80.8" y="31.1">4.00</text>
<text x="37.4" y="61.9" transform="rotate(-90 37.4 61.9)">Ø50</text>
<text x="253.1" y="60.1" transform="rotate(-90 253.1 60.1)">60.5±0.5</text>
<text x="59.3" y="71.5">20±0.5</text>
<text x="60.2" y="79.6">3.00±0.5</text>
<text x="83.6" y="83.3">6.00</text>
<text x="185" y="87.2" transform="rotate(-40 185 87.2)">4-Ø5.50</text>
<text x="62.5" y="90.7">30.00±1</text>
<text x="104.4" y="90.7">95.50±1</text>
<text x="45.7" y="107.3">5.00</text>
<text x="79.4" y="104" transform="rotate(-90 79.4 104)">6</text>
<text x="43.5" y="125.4">M5*L15</text>
<text x="172.4" y="187.8">2024-5-21</text>
</g>
<g font-size="3.3">
<text x="97.6" y="141.8">0.14Ω</text>
<text x="149.4" y="150.6">Encoder connection wiring</text>
</g>
<g font-size="3">
<text x="11.5" y="145.8">Rated Power</text>
<text x="214.6" y="150.2">AMP4.14-4P</text>
<text x="240.7" y="151.6">AMP4.14 9P</text>
<text x="139.8" y="159.8">PE</text>
<text x="268.1" y="173.8">重 量</text>
<text x="95.4" y="176.8">1500V 5s</text>
<text x="245.6" y="174.4">图 样 标 记</text>
<text x="280.1" y="174.3">比 例</text>
<text x="91.3" y="182.2">500V ≥20MΩ</text>
<text x="139.9" y="182.4">标记</text>
<text x="146.7" y="182.4">处数</text>
<text x="153.3" y="182.5">更改文件号</text>
<text x="168.2" y="182.5">签 字</text>
<text x="177.8" y="182.4">日期</text>
<text x="140.1" y="187.8">设 计</text>
<text x="157.7" y="187.6">日 期</text>
<text x="242.2" y="188.6">版本号</text>
<text x="269" y="189.2">第</text>
<text x="273.9" y="189.2">张 共</text>
<text x="282.8" y="189.2">张</text>
<text x="140.2" y="192.8">审 核</text>
<text x="140.4" y="197.6">校 核</text>
<text x="157.7" y="197.5">日 期</text>
<text x="157.7" y="192.5">日 期</text>
<text x="140.4" y="202.5">批 准</text>
<text x="157.7" y="202.5">日 期</text>
</g>
<g font-size="2.9">
<text x="11.5" y="139.5">Rated Voltage</text>
<text x="47.8" y="140.4">24V</text>
<text x="60.5" y="140.4">Line-line Resistance</text>
<text x="138.5" y="138.1">Red</text>
<text x="144" y="138">Yellow</text>
<text x="46.2" y="146.4">250W</text>
<text x="60.2" y="146.2">Phase Q-axis Inductance</text>
<text x="97.1" y="146.8">0.13mh</text>
<text x="214.4" y="146.8">Motocable</text>
<text x="245.8" y="148.2">Encoder</text>
<text x="11.4" y="151.5">Rated Current</text>
<text x="45" y="152.2">13.75A</text>
<text x="60.8" y="152.2">Phase D-axis Inductance</text>
<text x="97.4" y="152.3">0.09mh</text>
<text x="140.9" y="155.6">1</text>
<text x="148.7" y="155.3">2</text>
<text x="154.1" y="155.3">3</text>
<text x="162.2" y="155.2">4</text>
<text x="171" y="155.4">5</text>
<text x="179.7" y="155.6">6</text>
<text x="187.4" y="155.7">7</text>
<text x="192.5" y="155.4">8</text>
<text x="198.4" y="155.6">9</text>
<text x="214.4" y="153.6">Plug Male</text>
<text x="240.4" y="154.9">Plug Male</text>
<text x="11.4" y="157.4">Rated RPM</text>
<text x="45.4" y="157.8">3000rpm</text>
<text x="61.4" y="158.1">Pole-pairs</text>
<text x="101" y="159.2">5</text>
<text x="11.7" y="162.9">Rated Torque</text>
<text x="46.3" y="163.9">0.8N.m</text>
<text x="62.4" y="164.2">Encoder</text>
<text x="96.5" y="163.9">17bit</text>
<text x="159.6" y="164.5">Green</text>
<text x="168.2" y="164.5">White</text>
<text x="176.2" y="164.9">Yellow</text>
<text x="185.8" y="164.6">Red</text>
<text x="13.9" y="169.3">Peak RPM</text>
<text x="45.5" y="170.5">3500rpm</text>
<text x="61.5" y="169.4">Rotor Inertia</text>
<text x="91.1" y="170.1">0.29X10 Kg.m</text>
<text x="10.7" y="174.6">Max Momentary Current</text>
<text x="47.7" y="175.5">41A</text>
<text x="60.8" y="175.3">Withstand Voltage</text>
<text x="10.7" y="180.9">Max Momentary Torque</text>
<text x="45.9" y="181.8">2.4N.m</text>
<text x="60.6" y="181.8">Insulation Resistance</text>
<text x="11.5" y="190.4">Counter electromotive</text>
<text x="12.8" y="187.1">Torque Coefficient</text>
<text x="46.9" y="187.4">0.06</text>
<text x="63.1" y="186.8">Protection grade</text>
<text x="99.8" y="187.9">IP65</text>
<text x="20.1" y="194.3">force(U)</text>
<text x="61.2" y="192.7">Motor Insulation Class</text>
<text x="102.7" y="193.6">F</text>
<text x="12.1" y="198.4">Ambient Temperature</text>
<text x="41.8" y="199.9">-20°C-50°C</text>
<text x="63.9" y="198.4">Weight</text>
<text x="98.1" y="199.3">1.12kg</text>
</g>
<g font-size="2.8">
<text x="143.9" y="124.4">Motocable connection</text>
<text x="139.9" y="129.4">1</text>
<text x="147.5" y="129.1">2</text>
<text x="154.7" y="129.6">3</text>
<text x="165.1" y="129.5">4</text>
<text x="139.6" y="133.5">U</text>
<text x="147.1" y="133.6">V</text>
<text x="153" y="138">Blue</text>
<text x="154.2" y="134">W</text>
<text x="164.9" y="133.3">PE</text>
<text x="159.2" y="138.1">Yellow/Green</text>
</g>
<text font-size="2.7" x="41.7" y="193.4">3.9(V/1000r/m)</text>
<g font-size="2.4">
<text x="35.9" y="55.6" transform="rotate(-90 35.9 55.6)">-0.01</text>
<text x="38.2" y="55.6" transform="rotate(-90 38.2 55.6)">-0.05</text>
<text x="193.4" y="78.3" transform="rotate(-40 193.4 78.3)">+0.2</text>
<text x="194.9" y="80" transform="rotate(-40 194.9 80)">-0.1</text>
<text x="52.2" y="105.9">0</text>
<text x="78" y="102.2" transform="rotate(-90 78 102.2)">0</text>
<text x="79.1" y="105.3" transform="rotate(-90 79.1 105.3)">1</text>
<text x="80.2" y="102.2" transform="rotate(-90 80.2 102.2)">-0.1</text>
<text x="52.2" y="108.1">-0.03</text>
<text x="124.1" y="130.2">1</text>
<text x="129.7" y="130.5">2</text>
<text x="124.1" y="136.3">3</text>
<text x="129.7" y="136.3">4</text>
<text x="160.6" y="159.9" transform="rotate(-1 160.6 159.9)">485-</text>
<text x="169.1" y="160.1" transform="rotate(-1 169.1 160.1)">GND</text>
<text x="177.8" y="160" transform="rotate(-1 177.8 160)">485+</text>
<text x="185.2" y="159.9" transform="rotate(-1 185.2 159.9)">VCC</text>
</g>
<g font-size="2.3">
<text x="102" y="168.8">-4</text>
<text x="109.8" y="168.8">2</text>
</g>
<g font-size="2.2">
<text x="138" y="163.1" transform="rotate(-1 138 163.1)">shielded</text>
<text x="141.6" y="165.4" transform="rotate(-1 141.6 165.4)">wire</text>
</g>
<g font-size="1.9">
<text x="122" y="154.7">1</text>
<text x="126.4" y="154.9">2</text>
<text x="130.2" y="154.8">3</text>
<text x="122.1" y="159.4">4</text>
<text x="126.3" y="159.5">5</text>
<text x="130.2" y="159.2">6</text>
<text x="122.1" y="163.1">7</text>
<text x="126.3" y="163.4">8</text>
<text x="130.3" y="163.3">9</text>
</g>
</svg>
